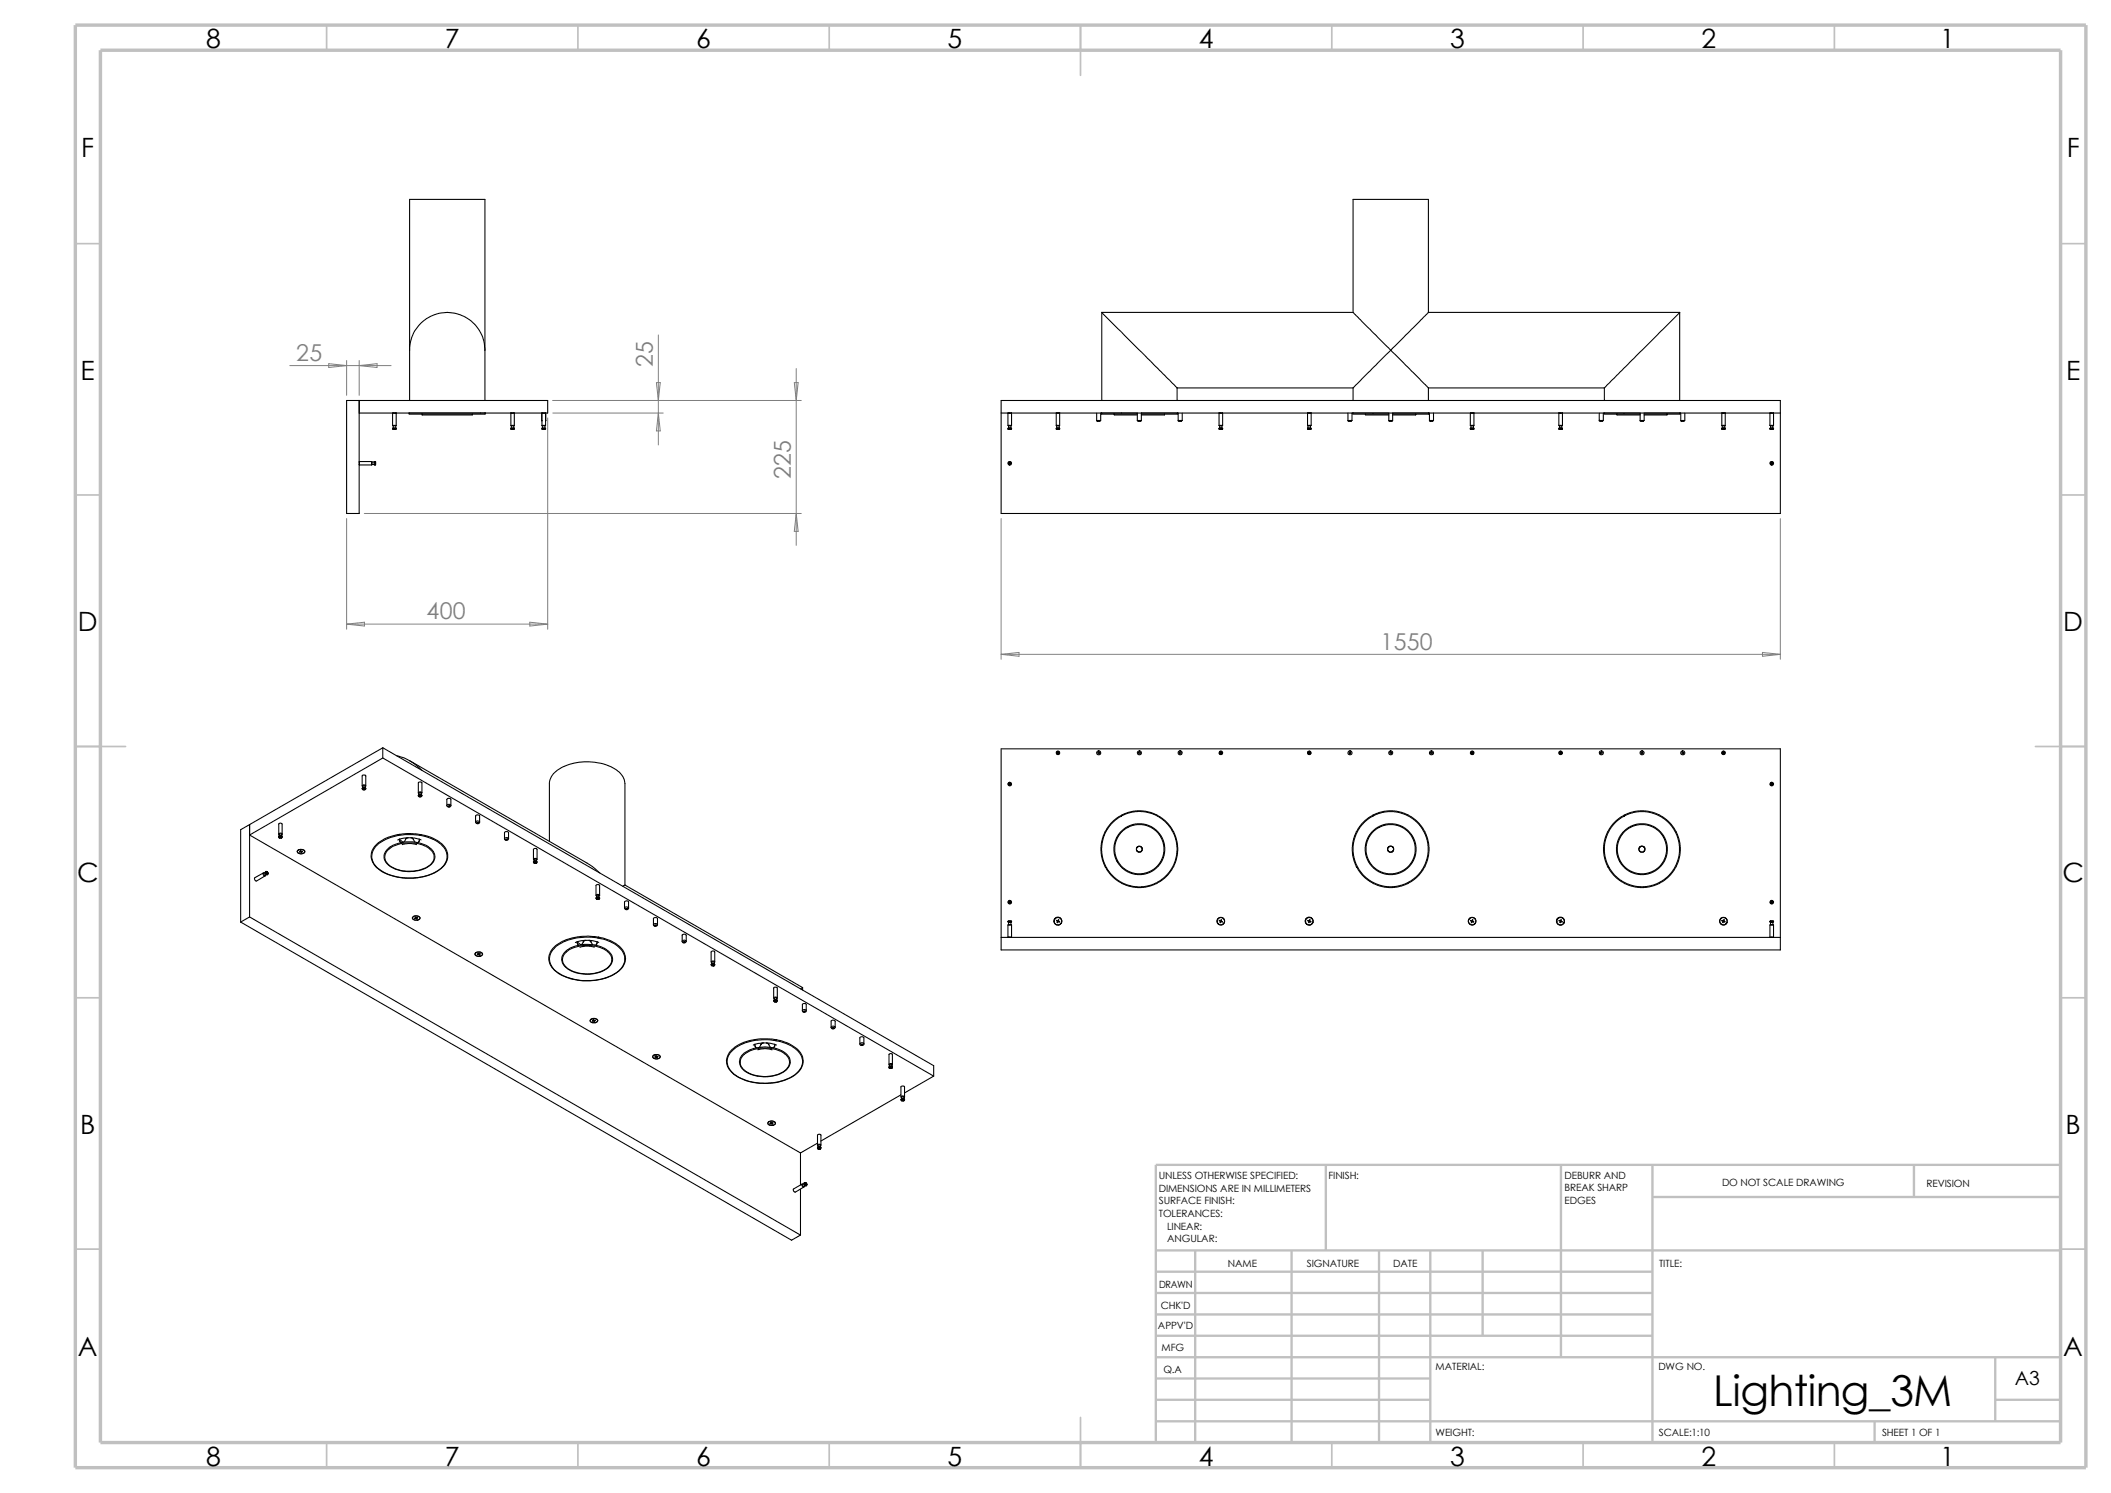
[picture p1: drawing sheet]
<svg xmlns="http://www.w3.org/2000/svg" width="420mm" height="297mm" viewBox="0 0 420 297" stroke-linecap="round" stroke-linejoin="round" font-family="sans-serif">
<g fill="none" stroke="#c0c0c0" stroke-width=".34">
<path d="M65 5v5M115 5v5M165 5v5M215 5v10M265 5v5M315 5v5M365 5v5M15 48.5h5M410 48.5h5M15 98.5h5M410 98.5h5M15 148.5h10"/>
<path d="M405 148.5h10M15 198.5h5M410 198.5h5M15 248.5h5M410 248.5h5M65 287v5M115 287v5M165 287v5M215 282v10M265 287v5M315 287v5M365 287v5"/>
</g>
<g fill="none" stroke="#c0c0c0" stroke-width=".47">
<path d="M263.8 231.7v17.1M310.6 231.7v38.3M328.8 238.1h81.2M328.8 231.7v55.3M380.8 231.7v6.4M410 231.7h-180v55.3M230 248.8h180M230 253h98.8M230 257.2h98.8M237.8 248.8v38.2M257 248.8v38.2M274.4 248.8v38.2"/>
<path d="M284.6 248.8v38.2M295 248.8v16.9M230 274.2h54.6M230 278.5h54.6M230 261.5h98.8M230 265.7h98.8M230 270h180M397 278.5h13M397 270v12.7M230 282.7h180M373 282.7v4.3"/>
</g>
<path d="M15 5h400v287h-400zM20 10h390v277h-390z" fill="none" stroke="#c0c0c0" stroke-width=".68" stroke-linecap="butt"/>
<g fill="none" stroke="#000" stroke-width=".21">
<path d="M71.5 79.7v22.5h-2.5v-22.5h40v2.5h-37.5M81.5 79.7v-40h15v40M81.5 69.7a7.5 7.5 0 0 1 7.5-7.6 7.5 7.5 0 0 1 7.5 7.6M199.2 79.7h155v22.5h-155zM219.2 62.1h50M219.2 62.1v17.6M219.2 62.1l15 15.1M234.2 77.2h35M234.2 77.2v2.5M269.2 62.1v-22.4h15v22.4M269.2 77.2v2.5M269.2 62.1l7.5 7.6"/>
<path d="M276.7 69.7l7.5 7.5M276.7 69.7l-7.5 7.5M284.2 77.2v2.5M284.2 62.1h50M284.2 77.2h35M284.2 62.1l-7.5 7.6M319.2 77.2v2.5M334.2 62.1v17.6M334.2 62.1l-15 15.1M71.5 92.5h.1M71.5 91.9h.1M71.5 91.8v.1"/>
<path d="M71.5 92.5h2.4M71.5 91.8h2.4M71.5 91.9v.6M71.5 91.8v.7M73.9 91.8v.7M73.9 91.8l.1 .1M74 92.4l-.1 .1M74 92.4h.4M74 91.9h.4M74 91.9v.5M74.4 91.9v.5M74.4 92.4l.1 .1"/>
<path d="M74.5 91.8v.7M74.5 92.5h.1M74.5 91.8h.1M74.5 91.8l-.1 .1M74.6 91.8l.1 .1M74.6 91.8v.7M74.7 91.9v.6M74.7 92.5h-.1M78.1 84.6v-2.4h.7v2.4M78.1 84.6l.1 .1M78.1 85.3l.1 .1M78.1 85.2v.1"/>
<path d="M78.1 84.6h.7M78.1 85.2h.7M78.1 85.3h.7M78.2 85.4h.5M78.2 82.2h.6M78.2 85.1l-.1 .1M78.2 84.7v.4M78.2 84.7h.5M78.2 85.1h.5M78.7 85.4h-.5M78.7 85.1l.1 .1M78.7 84.7v.4"/>
<path d="M78.8 84.6l-.1 .1M78.8 85.3l-.1 .1M78.8 85.2v.1M93.9 82.4v.2h-9.9l-.1-.2M96.5 82.1l.1 .2-.1 .1-15.1-.1v-.1h15.1M101.6 82.2h.7v2.4M101.6 85.2h.7M101.6 85.3h.7M101.6 84.6h.7M101.6 82.2v2.4M101.6 85.2v.1M101.6 85.3l.1 .1"/>
<path d="M101.6 84.6l.1 .1M101.7 85.4h.5M101.7 82.2h.6M101.7 85.1l-.1 .1M101.7 84.7v.4M101.7 85.1h.5M101.7 84.7h.5M102.2 85.4h-.5M102.2 85.1l.1 .1M102.2 84.7v.4M102.3 85.2v.1M102.3 85.3l-.1 .1"/>
<path d="M102.3 84.6l-.1 .1M107.8 83.7v.1M107.8 83.7h.1M107.8 82.2v1.5M107.8 84.6h.7M107.8 85.2h.7M107.8 85.3h.7M107.8 84.6v-2.4h.7v2.4M107.8 85.2v.1M107.8 84.6l.1 .1M107.8 85.3l.1 .1M107.9 82.2h.6"/>
<path d="M107.9 85.1l-.1 .1M107.9 84.7v.4M107.9 85.4h.6M107.9 84.7h.5M107.9 85.1h.5M108.4 85.1l.1 .1M108.4 84.7v.4M108.5 85.4h-.6M108.5 83.7h.1M108.5 85.2v.1M108.5 84.6l-.1 .1M108.5 85.3v.1"/>
<path d="M108.6 83.7l-.1 .1M108.6 82.2v1.5M199.2 82.2h155M200.5 84.6h.8M200.5 85.3h.8M200.5 85.2h.8M200.5 85.2v.1M200.5 85.3l.1 .1M200.5 84.6l.2 .1M200.6 82.2h.3M200.6 85.4h.6M200.6 85.4h.1"/>
<path d="M200.7 92.2a.22 .22 0 0 0 .2 .2 .22 .22 0 0 0 .2-.2M200.7 84.7h.4M200.7 85.1h.4M200.7 84.7v.4M200.7 85.1l-.2 .1M200.7 85.4h.4M200.7 92.1l.1-.2 .2 .2M200.7 92.1v.1M200.7 85.4h.1M200.7 92.2h.4M200.7 92.1h.4M200.9 82.2h.4v2.4"/>
<path d="M200.9 82.2h-.4v2.4M200.9 82.2h.3M200.9 91.9v.2M200.9 92.2v.2M200.9 92.4h.1M200.9 91.9h.1M201.1 85.4h.1M201.1 92.1v.1M201.1 84.7v.4M201.1 85.1l.2 .1M201.2 85.4h-.1M201.3 85.2v.1"/>
<path d="M201.3 85.3l-.1 .1M201.3 84.6l-.2 .1M210.1 84.6h.7M210.1 85.3h.7M210.1 85.2h.7M210.1 85.2v.1M210.1 85.3l.1 .1M210.1 84.6l.1 .1M210.2 82.2h.3M210.2 85.4h.1M210.2 85.4h.6M210.2 84.7h.5"/>
<path d="M210.2 85.1h.5M210.2 85.1l-.1 .1M210.2 84.7v.4M210.3 85.4h.1M210.3 85.4h.4M210.5 82.2h.3M210.5 82.2h.3v2.4M210.5 82.2h-.4v2.4M210.7 85.4h.1M210.7 85.1l.1 .1M210.7 84.7v.4M210.8 85.4h-.1"/>
<path d="M210.8 85.2v.1M210.8 85.3v.1M210.8 84.6l-.1 .1M218.2 83.7l.2 .2M218.2 82.2v1.5M218.9 83.7l-.1 .1h-.4M219 82.2v1.5h-.8M221.7 82.4v.1l4.6 .1M226.3 82.4h-7.2v-.2h7.2v1.5M226.3 83.7h.8M227.1 83.7l-.2 .1h-.5l-.1-.1M231.6 82.4v.2h-4.5"/>
<path d="M234.2 82.1l.2 .2-.2 .1h-7.1M234.2 82.2h-7.1v1.5M234.4 82.2v1.5M234.4 83.7l.2 .2M235.2 83.7l-.2 .1h-.4M235.2 82.2v1.5h-.8M242.5 84.6h.7M242.5 85.2h.7M242.5 85.3h.7M242.5 85.2v.1M242.5 85.3l.1 .1M242.5 84.6l.2 .1"/>
<path d="M242.6 82.2h.3M242.6 85.4h.6M242.6 85.4h.1M242.7 85.1h.4M242.7 84.7h.4M242.7 84.7v.4M242.7 85.1l-.2 .1M242.7 85.4h.4M242.7 85.4h.1M242.9 82.2h.3v2.4M242.9 82.2h-.4v2.4M242.9 82.2h.3"/>
<path d="M243.1 85.4h.1M243.1 85.1l.1 .1M243.1 84.7v.4M243.2 85.4h-.1M243.2 85.2v.1M243.2 85.3v.1M243.2 84.6l-.1 .1M260.1 84.6h.8M260.1 85.2h.8M260.1 85.3h.8M260.1 85.2v.1M260.1 85.3l.1 .1"/>
<path d="M260.1 84.6l.1 .1M260.2 82.2h.3M260.2 85.4h.1M260.2 85.4h.6M260.2 85.1h.5M260.2 84.7h.5M260.2 85.1l-.1 .1M260.2 84.7v.4M260.3 85.4h.1M260.3 85.4h.4M260.5 82.2h.3M260.5 82.2h.4v2.4"/>
<path d="M260.5 82.2h-.4v2.4M260.7 85.4h.1M260.7 85.1l.2 .1M260.7 84.7v.4M260.8 85.4h-.1M260.9 85.2v.1M260.9 85.3l-.1 .1M260.9 84.6l-.2 .1M268.2 83.7l.2 .2M268.2 82.2v1.5M268.9 83.7l-.1 .1h-.4M269 82.2v1.5h-.8"/>
<path d="M269.2 82.3l-.1-.1h7.2v1.5M269.2 82.4h7.1M271.7 82.4v.1l4.6 .1M276.3 83.7h.8M277.1 83.7l-.2 .1h-.4l-.2-.1M281.6 82.4v.2h-4.5M284.2 82.1l.2 .2-.2 .1h-7.1M284.2 82.2h-7.1v1.5M284.4 82.2v1.5M284.4 83.7l.2 .2M285.2 83.7l-.2 .1h-.4M285.2 82.2v1.5h-.8"/>
<path d="M292.5 84.6h.7M292.5 85.2h.7M292.5 85.3h.7M292.5 85.2v.1M292.5 84.6l.2 .1M292.5 85.3l.1 .1M292.6 85.4h.6M292.6 82.2h.3M292.6 85.4h.1M292.7 84.7h.5M292.7 85.1h.5M292.7 85.1l-.2 .1"/>
<path d="M292.7 84.7v.4M292.7 85.4h.4M292.7 85.4h.1M292.9 82.2h.3M292.9 82.2h.3v2.4M292.9 82.2h-.4v2.4M293.1 85.4h.1M293.2 85.1v.1M293.2 84.7v.4M293.2 85.4h-.1M293.2 85.2v.1M293.2 84.6v.1"/>
<path d="M293.2 85.3v.1M310.1 84.6h.8M310.1 85.2h.8M310.1 85.3h.8M310.1 85.2v.1M310.1 84.6l.2 .1M310.1 85.3l.1 .1M310.2 82.2h.3M310.2 85.4h.6M310.2 85.4h.5M310.3 84.7h.4M310.3 85.1h.4"/>
<path d="M310.3 85.1l-.2 .1M310.3 84.7v.4M310.5 82.2h.4v2.4M310.5 82.2h-.4v2.4M310.5 82.2h.3M310.7 85.4h.1M310.7 85.1l.2 .1M310.7 84.7v.4M310.8 85.4h-.1M310.9 85.2v.1M310.9 84.6l-.2 .1M310.9 85.3l-.1 .1"/>
<path d="M318.2 83.7l.2 .2M318.2 82.2v1.5M318.9 83.7l-.1 .1h-.4M319 82.2v1.5h-.8M319.2 82.3l-.1-.1h7.2v1.5M319.2 82.4h7.1M321.7 82.4v.1l4.6 .1M327.1 83.7l-.2 .1h-.4l-.2-.1M331.6 82.4v.2h-4.5M334.2 82.1l.1 .2-.1 .1h-7.1M334.2 82.2h-7.1v1.5h-.8M334.4 82.2v1.5"/>
<path d="M334.4 83.7l.2 .2M335.2 83.7l-.2 .1h-.4M335.2 82.2v1.5h-.8M342.6 84.6h.6M342.6 85.3h.6M342.6 85.2h.6M342.6 85.2v.1M342.6 85.3v.1M342.6 84.6v.1M342.6 85.4h.6M342.6 82.2h.3M342.6 85.4h.1"/>
<path d="M342.6 85.1h.6M342.6 84.7h.6M342.6 85.1v.1M342.6 84.7v.4M342.7 85.4h.1M342.7 85.4h.4M342.9 82.2h.3v2.4M342.9 82.2h-.3v2.4M342.9 82.2h.3M343.1 85.4h.1M343.2 85.1v.1M343.2 84.7v.4"/>
<path d="M343.2 85.4h-.1M343.2 85.2v.1M343.2 85.3v.1M343.2 84.6v.1M352.1 82.2h.4M352.1 84.6h.7M352.1 85.3h.7M352.1 85.2h.7M352.1 82.2v2.4M352.1 85.2v.1M352.1 84.6l.2 .1M352.1 85.3l.1 .1"/>
<path d="M352.2 82.2h.3M352.2 85.4h.6M352.2 85.4h.1M352.3 84.7h.4M352.3 85.1h.4M352.3 84.7v.4M352.3 85.1l-.2 .1M352.3 92.2l.2 .1 .2-.1M352.3 85.4h.1M352.3 92.1v.1M352.3 92.2h.4M352.3 92.1h.4"/>
<path d="M352.3 85.4h.4M352.5 92.1v-.2v.2M352.5 92.2v.2v-.2M352.5 82.2h.3v2.4M352.5 82.2h.3M352.7 85.4h.1M352.7 92.1v.1M352.7 92.1a.19 .19 0 0 0-.2-.2 .19 .19 0 0 0-.2 .2M352.7 84.7v.4M352.7 85.1l.1 .1M352.8 85.4h-.1M352.8 85.2v.1"/>
<path d="M352.8 84.6l-.1 .1M352.8 85.3v.1M72.1 156.3v-2l.1-.1h.4l.2 .1v2M72.1 156.8a.28 .28 0 0 1 .4-.1 .28 .28 0 0 1 .1 .4 .24 .24 0 0 0-.2-.3 .24 .24 0 0 0-.2 .3zM72.2 156.4l.4-.1v.4h-.4zM72.2 156.9l.1 .2M72.2 156.9l.1 .2h.2M72.3 156.9h.2l.1 .2M72.3 156.9h.3l-.1 .1M72.3 156.9h-.1M72.3 157.1h.1M72.3 156.9l.1 .2"/>
<path d="M72.4 157.1h-.1M72.4 157.1h.1M72.5 157l.1 .1M72.5 156.9v.1M72.5 157.1h.1M72.6 157.1h-.1M72.6 156.7l.2 .2M72.6 156.5h.1a.3 .3 0 0 0-.3-.4 .3 .3 0 0 0-.3 .4h.1M72.6 156.7a.36 .36 0 0 0-.5 .2M76.2 150.8l109.6 63.3M76.2 150.8l-26.5 15.3 109.6 63.3M76.2 148.8l-26.5 15.2"/>
<path d="M76.2 148.8v2M76.2 148.8l109.6 63.2v2.1M79 150.4a9.7 9.7 0 0 1 4.9 2.8M81.4 151.3l35.4 20.4 2.5 2M83.2 157.7l.1-2a.43 .43 0 0 1 .6 0v2M83.3 158.2a.3 .3 0 0 1 .4-.1 .3 .3 0 0 1 .2 .3l-.1 .1 .1-.1a.24 .24 0 0 0-.3-.2 .24 .24 0 0 0-.2 .3zM83.3 158.1v-.3a.28 .28 0 0 1 .3-.2 .28 .28 0 0 1 .2 .2v.3M83.4 158.1h.4M83.4 158.3v.2h.3M83.4 158.3l.1 .1M83.5 158.3h.3l-.1 .2M83.5 158.3l.1 .1"/>
<path d="M83.5 158.3h-.1M83.5 158.4v.1M83.5 158.3v.1M83.6 158.4l.1-.1v.1M83.6 158.4l-.1 .1M83.6 158.4l.1 .1M83.6 158.4h.1M83.7 158.4v.1M83.7 158.3v.1M83.7 158.5h.1M83.8 158.1l.1 .2M83.8 157.9l.1-.1a.3 .3 0 0 0-.2-.3 .3 .3 0 0 0-.4 .1l-.1 .2 .2 .1"/>
<path d="M83.8 158.1a.39 .39 0 0 0-.6 .2M199.2 149h155v40h-155zM200.7 156a.22 .22 0 0 0 .2 .2 .22 .22 0 0 0 .2-.2M200.7 155.9l.1-.2 .2 .2M200.7 155.9v.1M200.7 156h.4M200.7 155.9h.4M200.9 156.2h.1M200.9 155.8h.1M200.9 155.8v.1M200.9 156v.2M201.1 155.9v.1"/>
<path d="M210.3 149.7v.1M210.3 149.8h.1v.2l.3-.2M210.3 149.7h.1v-.1l.3 .1M210.3 149.7a.21 .21 0 0 1 .2-.2 .21 .21 0 0 1 .2 .2M210.3 149.8a.22 .22 0 0 0 .2 .2 .22 .22 0 0 0 .2-.2M210.7 149.7v.1M242.7 149.8l.2 .1 .2-.1M242.7 149.7v.1M242.7 149.8h.4M242.7 149.7h.4M242.9 149.8v.2v-.2M242.9 149.7v-.1v.1"/>
<path d="M243.1 149.7v.1M243.1 149.7a.19 .19 0 0 0-.2-.2 .19 .19 0 0 0-.2 .2M260.3 149.8h.1v.2l.3-.2M260.3 149.7h.1v-.1l.3 .1M260.3 149.7v.1M260.3 149.7a.21 .21 0 0 1 .2-.2 .21 .21 0 0 1 .2 .2M260.3 149.8a.22 .22 0 0 0 .2 .2 .22 .22 0 0 0 .2-.2M260.7 149.7v.1M292.7 149.7a.21 .21 0 0 1 .2-.2 .21 .21 0 0 1 .2 .2M292.7 149.7v.1M292.7 149.8h.2v.2l.2-.2M292.7 149.7h.2v-.1l.2 .1"/>
<path d="M292.7 149.8a.22 .22 0 0 0 .2 .2 .22 .22 0 0 0 .2-.2M293.1 149.7v.1M310.3 149.8a.22 .22 0 0 0 .2 .2 .22 .22 0 0 0 .2-.2M310.3 149.7l.1-.1 .2 .1M310.3 149.7v.1M310.3 149.8h.4M310.3 149.7h.4M310.5 149.8v.2v-.2M310.5 149.7v-.1v.1M310.7 149.7v.1M342.7 149.8h.2v.2l.2-.2M342.7 149.7h.2v-.1l.2 .1"/>
<path d="M342.7 149.7v.1M342.7 149.7a.21 .21 0 0 1 .2-.2 .21 .21 0 0 1 .2 .2M342.7 149.8a.22 .22 0 0 0 .2 .2 .22 .22 0 0 0 .2-.2M343.1 149.7v.1M352.3 156l.2 .1 .2-.1M352.3 155.9v.1M352.3 156h.4M352.3 155.9h.4M352.5 155.9v-.1v.1M352.5 156v.2v-.2M352.7 155.9v.1M352.7 155.9a.19 .19 0 0 0-.2-.2 .19 .19 0 0 0-.2 .2"/>
<path d="M49.7 164l-1.8 1.1v18.3M49.7 164v18.4M52.4 173.7l-1.7 .9v.5l.4 .2 1.6-1.1M52.5 173.7l.2-.1 .3 .4-.2 .1a.28 .28 0 0 1-.3-.1 .28 .28 0 0 1 0-.3zM52.6 173.7h-.1a.3 .3 0 0 0-.1 .4 .3 .3 0 0 0 .4 .1v-.1M52.9 173.4a.35 .35 0 0 0-.1 .3 .35 .35 0 0 0 .2 .3M53 173.6l.1 .2 .2-.1M53 174h.3M53 173.5h.2l.1 .2M53 173.5v.1M53 173.6l.1 .1M53.1 173.4h-.1a.29 .29 0 0 0-.1 .4 .29 .29 0 0 0 .4 0v-.1"/>
<path d="M53.1 173.4l.2 .3M53.1 173.7l.1 .1v-.1M53.1 173.7h.1M53.1 173.4a.23 .23 0 0 0-.2 .2 .23 .23 0 0 0 .2 .3l.2-.2M53.2 173.5v.1M53.2 173.7h.1M53.2 173.5h-.2M53.2 173.6l.1 .1M53.2 173.5l-.1 .1M53.2 173.6l-.1 .1M53.3 173.7h.1M55.5 166.5a.31 .31 0 0 1 .4-.2 .31 .31 0 0 1 .1 .4v-.1a.24 .24 0 0 0-.2-.2 .24 .24 0 0 0-.2 .3z"/>
<path d="M55.5 165.9v-1.9a.37 .37 0 0 1 .3-.3 .37 .37 0 0 1 .3 .3v1.9M55.5 165.9h.5v.4h-.5zM55.6 166.5h.2M55.6 166.5v.2h.3M55.7 166.5h.2l.1 .2M55.7 166.5l.3 .2M55.7 166.5h-.1M55.7 166.6v.1M55.8 166.6l-.1 .1M55.8 166.6l.1 .1M55.8 166.6h.1M55.8 166.5h.2l-.3 .2"/>
<path d="M55.9 166.6v.1M56 166.7h-.1M56 166.3l.1 .2M56 166.1l.1-.1a.28 .28 0 0 0-.3-.3 .28 .28 0 0 0-.3 .4M56 166.3a.35 .35 0 0 0-.3-.1 .35 .35 0 0 0-.2 .3M59.1 169.3a.91 .91 0 0 1 1.5 0 .79 .79 0 0 1-.7 .5 .79 .79 0 0 1-.8-.5zM59.2 169.2a.84 .84 0 0 1 1.4 .3 .85 .85 0 0 1-1.5-.2zM59.6 169.4v.1M59.8 169.2l.1 .3M59.9 169.5h-.3M59.9 169.5l.1 .1M59.9 169.4h.3h-.3l-.1-.2-.2 .3"/>
<path d="M59.9 169.4l.1 .2M59.9 169.4h.1M60 169.4v.2M74.8 168.3a10.9 10.9 0 0 1 11.1-1.4 4.5 4.5 0 0 1 3 3.3 4 4 0 0 1-3 3.6 11.4 11.4 0 0 1-10.8-1.2 2.87 2.87 0 0 1-.3-4.3zM77 169.3a6.8 6.8 0 0 1 7.4-1.1 2.44 2.44 0 0 1 1.8 3 4.8 4.8 0 0 1-4.1 2.1 5.6 5.6 0 0 1-5.4-2.1 1.94 1.94 0 0 1 .3-1.9zM77.6 168.5a7.5 7.5 0 0 1 8.1 .3 2.1 2.1 0 0 1-.6 3.7 7.3 7.3 0 0 1-8.1-.7 2.06 2.06 0 0 1 .6-3.3M79.1 167.1a6.6 6.6 0 0 1 4.7 0M79.5 166.9v.4l.3 .3M79.5 165.9a7.2 7.2 0 0 0-5.5 3.4 3.4 3.4 0 0 0 1.9 4 11.4 11.4 0 0 0 11.9-.5 3.2 3.2 0 0 0-.5-5.4 11.6 11.6 0 0 0-7.7-1.4M80 168l1.1-.2 1.8 .2M80.2 167.6l-.7-.6v.3l.2 .3M80.7 167l-.4 .6"/>
<path d="M81.1 166.7l-.4 .3M81.2 166.7l-.5 .3M81.7 166.7l.4 .1 .2 .2M81.9 166.7l.4 .3M82.3 167l.3 .6M83.4 167v.3l-.2 .3M83.4 166.9v.3l-.3 .4M88.9 160.2v-1.2a.49 .49 0 0 1 .8 0v1.2M88.9 160.2a.41 .41 0 0 0 .4 .4 .41 .41 0 0 0 .4-.4M89.2 160.3h.3v.1l-.3 .1zM89.7 160.2a.48 .48 0 0 0-.8 0M94.7 163.5a.38 .38 0 0 0 .3 .4 .38 .38 0 0 0 .4-.4"/>
<path d="M94.7 162.3a.49 .49 0 0 1 .7 0v1.2a.52 .52 0 0 0-.8 0zM100.4 166.9v-1.3l.1-.1a.42 .42 0 0 1 .7 .2v1.2M100.4 166.8a.36 .36 0 0 1 .5-.2 .36 .36 0 0 1 .1 .5 .37 .37 0 0 1-.4 .1 .37 .37 0 0 1-.2-.4zM100.6 166.9h.3l.1 .1a.2 .2 0 0 1-.3 .2 .2 .2 0 0 1-.1-.2zM106.1 170.9v-1.9a.43 .43 0 0 1 .7 0v1.9M106.2 171.4a.35 .35 0 0 1 .4-.1 .35 .35 0 0 1 .2 .4 .24 .24 0 0 0-.3-.3 .24 .24 0 0 0-.2 .3zM106.3 171l.4-.1v.4h-.4zM106.3 171.5l.1 .2h.2M106.3 171.5h.1M106.3 171.5l.1 .1M106.4 171.5l.1 .1M106.4 171.7h.1"/>
<path d="M106.4 171.5h.2l.1 .2M106.4 171.6v.1M106.4 171.6h.1M106.5 171.6l.1-.1v.1M106.5 171.7h-.1M106.5 171.7h.1M106.5 171.6v.1M106.6 171.6l.1 .1M106.6 171.6h.1M106.6 171.7h.1M106.7 171.3l.1 .2M106.7 171.1a.23 .23 0 0 0 .1-.3 .23 .23 0 0 0-.4 0l-.3 .1 .2 .2"/>
<path d="M106.7 171.3a.36 .36 0 0 0-.6 .2M109.3 167.4v-11.5a4.1 4.1 0 0 1 3.1-3.5 11.2 11.2 0 0 1 10.8 1.2 3.4 3.4 0 0 1 1.1 2.3v20.2M118.6 178.1v-2a.46 .46 0 0 1 .7 0v2M118.6 178.6a.36 .36 0 0 1 .4-.1 .36 .36 0 0 1 .3 .3l-.2 .1 .1-.1a.24 .24 0 0 0-.3-.2 .24 .24 0 0 0-.2 .3zM118.7 178.1h.4l.1 .4h-.5zM118.7 178.7l.2 .1M118.7 178.7l.1 .2h.2M118.8 178.7h-.1M118.8 178.7l.2 .1M118.8 178.9h.1M118.8 178.7h.2l.1 .2M118.9 178.8l-.1 .1"/>
<path d="M118.9 178.7v.1M119 178.8l-.2 .1M119 178.8v.1M119 178.8h.1M119 178.7v.2M119 178.7l.1 .2M119 178.7v.1M119.1 178.9h-.1M119.2 178.5a.36 .36 0 0 0-.6 .2M119.2 178.5l.1 .2M119.2 178.3l.1-.1a.3 .3 0 0 0-.4-.3 .3 .3 0 0 0-.2 .4M124.3 176.1l-.4 .2"/>
<path d="M124.3 176.1l35.4 20.4M200.7 179.5a.22 .22 0 0 0 .2 .2 .22 .22 0 0 0 .2-.2M200.7 179.5h.1M200.7 179.5v-.2h.3v.2M200.7 179.5h.4M200.9 179.7h.1M200.9 179.3h.1M200.9 179.3v.4M201.1 179.5h.1M273.1 162.3l1.1-.5 1.5-.3h1.6l1.4 .2 1.8 .8 1.1 .8 .9 1 .8 1.2 .7 1.7 .1 1.1v1.3l-.2 1.3-.8 1.9-.8 1.1-1 .9-1.2 .8-1.7 .6-1.1 .2h-1.3l-1.3-.3-1.9-.8-1.1-.8-.9-.9-.8-1.2-.6-1.8-.2-1.1v-1.2l.3-1.4 .8-1.8 .8-1.1 .9-.9 1.2-.8M352.3 179.5l.2 .1 .2-.1M352.3 179.5h.1"/>
<path d="M352.3 179.5h.4M352.3 179.5l.1-.3h.2l.1 .3M352.5 179.3v.4zM352.7 179.5h.1M47.9 183.4l109.6 63.3 1.8-1M49.7 182.4l-1.8 1M49.7 182.4l109.6 63.3M82.1 182.5l.1-.1a.8 .8 0 0 1 1.3 .4 .8 .8 0 0 1-.8 .3 .8 .8 0 0 1-.6-.6zM82.1 182.5a.9 .9 0 0 1 1.5 .2 .92 .92 0 0 1-1.6-.1zM82.5 182.7h.1M82.7 182.5v.1M82.7 182.5l.4 .1h-.2v.2"/>
<path d="M82.7 182.6l-.2 .1M82.8 182.7h-.3M82.8 182.7l.1 .1M82.8 182.5v.2M82.9 182.6v.2M94.6 189.7a.9 .9 0 0 1 1.4 .2 .84 .84 0 0 1-1.5-.2zM94.6 189.6l.2-.2a.76 .76 0 0 1 1.2 .5 .86 .86 0 0 1-1.5-.2zM95 189.9h.1M95.2 189.7v.1M95.2 189.8l-.2 .1M95.2 189.7l.1 .1M95.2 189.9h-.2"/>
<path d="M95.2 189.9l.1 .1M95.2 189.7v.2M95.3 189.8v.2M95.3 189.8h.2zM95.3 189.8h.1M95.3 189.9v.1M110.4 188.5a11 11 0 0 1 10.5-1.4 4.7 4.7 0 0 1 3.4 3.5 4 4 0 0 1-3 3.6 10.9 10.9 0 0 1-11.1-1.4 2.86 2.86 0 0 1 .2-4.3zM112.5 189.5a7.1 7.1 0 0 1 8.6 0 2.02 2.02 0 0 1-.7 3.4 7.2 7.2 0 0 1-7.9-.6 1.81 1.81 0 0 1 0-2.8zM114.5 187.5a6.6 6.6 0 0 1 4.6 0M114.9 187.3v.5l.2 .2M114.9 186.4a7.1 7.1 0 0 0-5.4 3 3.2 3.2 0 0 0 1.4 4.1 11.4 11.4 0 0 0 12.2-.3 3.2 3.2 0 0 0-.5-5.4 11.6 11.6 0 0 0-7.7-1.4M115.4 188.4l1.1-.2 1.7 .2"/>
<path d="M115.6 188l-.7-.6 .2 .6M116 187.4l-.3 .6M116.4 187.1l-.4 .3M116.5 187.1l-.5 .3M117.1 187.1l.5 .3M117.2 187.1l.4 .3M117.6 187.4l.4 .6M118.8 187.4v.2l-.2 .4M118.8 187.3v.3l-.3 .4M120.2 188.6a7.6 7.6 0 0 0-7.2 .3M120.2 188.6a2.33 2.33 0 0 1 1.5 3.1 5.6 5.6 0 0 1-5.2 2.1 5.2 5.2 0 0 1-4.6-2.2 2.12 2.12 0 0 1 1-2.7M124.2 180.6l.1-1.2a.49 .49 0 0 1 .8 .1v1.1"/>
<path d="M124.2 180.6a.41 .41 0 0 0 .5 .4 .41 .41 0 0 0 .4-.4M124.5 180.7l.3 .1a.17 .17 0 0 1-.2 .1 .17 .17 0 0 1-.1-.2zM125.1 180.6a.52 .52 0 0 0-.9 0M130 182.7l.1-.1a.45 .45 0 0 1 .7 .2v1.1a.43 .43 0 0 0-.4-.2 .43 .43 0 0 0-.4 .3zM130.8 183.9a.41 .41 0 0 1-.4 .4 .41 .41 0 0 1-.4-.3M135.7 187.3v-1.2a.49 .49 0 0 1 .8 0v1.2M135.7 187.3a.42 .42 0 0 0 .4 .3 .42 .42 0 0 0 .4-.3M135.9 187.4h.4v.1h-.2zM136.5 187.3a.44 .44 0 0 0-.4-.3 .44 .44 0 0 0-.4 .3M141.5 191.3v-1.9a.41 .41 0 0 1 .7 0v1.9M141.6 191.4l.4-.1 .1 .4h-.5zM141.6 191.5l-.1-.1a.3 .3 0 0 1 .4-.2 .3 .3 0 0 1 .2 .3"/>
<path d="M141.6 192.1a.23 .23 0 0 1 .2-.2 .23 .23 0 0 1 .3 .2h-.1M141.7 192v.1l.2 .1M141.7 192v.1M141.7 192.1l-.2-.1a.3 .3 0 0 1 .4-.3 .3 .3 0 0 1 .2 .4h-.1M141.7 191.9l.2 .1M141.7 191.9v.1M141.7 191.9h.3v.2M141.8 192l-.1 .1M141.9 192h.1h-.1M141.9 192.1h-.2M141.9 192.1v.1M141.9 192v.1"/>
<path d="M141.9 192l.1 .1M141.9 192h.1M142 192.1l-.1 .1M142.1 191.7a.38 .38 0 0 0-.6 .2M142.1 191.7l.1 .2M153.9 198.5l.1-2a.46 .46 0 0 1 .6 .1v1.9M154 199.1a.36 .36 0 0 1 .3-.2 .36 .36 0 0 1 .3 .3l-.1 .1a.22 .22 0 0 0-.2-.2 .22 .22 0 0 0-.2 .2zM154.1 198.6l.4-.1 .1 .4h-.5zM154.1 198.7l-.1-.1a.3 .3 0 0 1 .3-.3 .3 .3 0 0 1 .3 .4M154.1 199.1h.1M154.1 199.1l.1 .1M154.1 199.1a.15 .15 0 0 0 .1 .2 .15 .15 0 0 0 .2 0"/>
<path d="M154.2 199.1h.2l.1 .2M154.2 199.1l.1 .1M154.2 199.3h.1M154.2 199.2v.1M154.2 199.1v.1M154.3 199.2l.2-.1-.2 .1M154.3 199.3h-.1M154.3 199.3h.1M154.3 199.2v.1M154.3 199.2l.2 .1M154.3 199.1v.1M154.4 199.3h.1"/>
<path d="M154.5 199.3h-.1M154.6 198.9v.2M154.6 198.9a.38 .38 0 0 0-.7 .2M159.7 196.5v.5M159.7 196.5l-.4 .2M199.2 186.5h155M200.5 183.4h.8M200.5 186.4h.8M200.5 184h.8M200.5 183.3h.8M200.5 183.4l.2 .1M200.5 183.3v.1"/>
<path d="M200.5 184v2.4M200.6 183.2h.1M200.6 183.2h.6M200.6 183.2l-.1 .1M200.7 183.5h.4M200.7 183.9h.4M200.7 183.9l-.2 .1M200.7 183.5v.4M200.7 183.2h.1M200.7 183.2h.4M201.1 183.2h.1M201.1 183.9l.2 .1"/>
<path d="M201.1 183.5v.4M201.2 183.2l.1 .1M201.3 183.4l-.2 .1M201.3 183.3v.1M201.3 184v2.4M210.2 183.1l.3 .1 .2-.2-.1 .3 .2 .1-.3-.1-.1 .3-.1-.1 .1-.2zM242.6 183.1l.3 .1 .1-.2v.3l.2 .1-.3-.1-.2 .2 .1-.2zM260.2 183.1l.3 .1 .1-.2v.3l.2 .1-.3-.1-.2 .2 .1-.2zM292.6 183.1l.3 .1 .1-.2-.1 .3 .3 .1-.3-.1-.2 .2 .1-.2zM310.2 183.1l.3 .1 .1-.2v.3l.2 .1-.3-.1-.2 .2 .1-.2zM342.6 183.1l.3 .1v-.2h.2l-.2 .3 .3 .1-.3-.1-.2 .2 .1-.2zM352.1 184h.7"/>
<path d="M352.1 183.3h.7M352.1 183.4h.7M352.1 186.4h.7M352.1 183.4l.2 .1M352.1 183.3v.1M352.1 184v2.4M352.2 183.2h.6M352.2 183.2l-.1 .1M352.2 183.2h.1M352.3 183.9h.4M352.3 183.5h.4M352.3 183.9l-.2 .1"/>
<path d="M352.3 183.5v.4M352.3 183.2h.4M352.3 183.2h.1M352.7 183.2h.1M352.7 183.9l.1 .1M352.7 183.5v.4M352.8 183.2v.1M352.8 183.4l-.1 .1M352.8 183.3v.1M352.8 184v2.4M117.5 202.9a.9 .9 0 0 1 1.4 .2 .92 .92 0 0 1-1.5-.1zM117.5 202.8a.87 .87 0 0 1 1.4 .3 .86 .86 0 0 1-1.5-.1z"/>
<path d="M118.1 202.9l.1 .2M118.2 203.1h-.3l.2-.1-.1-.1 .4 .1-.2 .1v.1M118.2 203.1v.1M118.2 203v.2M129.9 210.1a.98 .98 0 0 1 1.5 .1 .84 .84 0 0 1-1.5 0zM129.9 210.1a.79 .79 0 0 1 .8-.3 .79 .79 0 0 1 .6 .6 .83 .83 0 0 1-1.4-.3zM130.3 210.3h.1M130.6 210.3h-.3M130.6 210.3l.1 .1M130.6 210.1v.2M130.6 210.2l-.2-.1 .2 .1-.3 .1M130.6 210.2h.3h-.2v.2"/>
<path d="M130.7 210.2v.2M145.3 209.4a8.9 8.9 0 0 1 7-2.6 8.7 8.7 0 0 1 6.8 2.7 2.94 2.94 0 0 1-1 4.3 11.2 11.2 0 0 1-12.1-.1 2.96 2.96 0 0 1-.7-4.3zM145.6 208.8a11.1 11.1 0 0 1 8.9-2 7 7 0 0 1 5.1 3.2 3.4 3.4 0 0 1-2 4.2 11.7 11.7 0 0 1-11.6-.5 3.1 3.1 0 0 1-.4-4.9zM148.1 209.7a7.2 7.2 0 0 1 8.4 .2 2.03 2.03 0 0 1-.8 3.4 7.4 7.4 0 0 1-7.8-.6 1.95 1.95 0 0 1 .2-3zM149.9 207.9a6.5 6.5 0 0 1 4.6 0M150.2 207.7l.1 .5 .2 .2M150.2 207.8l.2 .6M150.7 208.8l1.2-.2 1.7 .2M151.4 207.8l-.4 .6M151.8 207.5l-.4 .3M151.9 207.5l-.5 .3M152.5 207.5l.5 .3"/>
<path d="M152.6 207.5l.4 .3M153 207.8l.3 .6M154.1 207.7v.5l-.3 .2M154.1 207.8l.1 .2-.3 .4M155.5 209a7.6 7.6 0 0 0-7.2 .3M155.6 209a2.21 2.21 0 0 1 1.1 3.5 6.3 6.3 0 0 1-5.7 1.6 4.4 4.4 0 0 1-3.8-2.4 2.09 2.09 0 0 1 1.1-2.4M159.6 201.1a.39 .39 0 0 0 .4 .3 .39 .39 0 0 0 .4-.3M159.6 201.1v-1.3l.2-.1a.39 .39 0 0 1 .6 .2v1.2M160.4 201.1v-.1a.43 .43 0 0 0-.4-.2 .43 .43 0 0 0-.4 .3M165.4 204.4v-1.2a.49 .49 0 0 1 .8 0v1.2M165.4 204.4a.42 .42 0 0 0 .4 .3 .42 .42 0 0 0 .4-.3M165.6 204.5h.3v.1h-.2z"/>
<path d="M166.2 204.4a.44 .44 0 0 0-.4-.3 .44 .44 0 0 0-.4 .3M171.1 207.7a.42 .42 0 0 0 .4 .3 .42 .42 0 0 0 .4-.3M171.1 207.7l.1-.1a.44 .44 0 0 1 .7 .1M171.1 207.7v-1.2a.49 .49 0 0 1 .8 0v1.2M171.3 207.8l.2-.1 .2 .2h-.4zM176.9 212.3a.31 .31 0 0 1 .4-.2 .31 .31 0 0 1 .2 .4 .23 .23 0 0 0-.3-.3 .23 .23 0 0 0-.2 .3zM176.9 211.8v-2a.37 .37 0 0 1 .3-.2 .37 .37 0 0 1 .3 .2v2M177 211.8h.4l.1 .3h-.5zM177 212.4v.1l.3 .1M177 212.4h.2M177 212.5l.1 .1M177.1 212.3l-.1 .1"/>
<path d="M177.1 212.3l.3 .2M177.1 212.5v.1M177.1 212.3h.2l.1 .2M177.2 212.4h.1M177.2 212.4l-.2 .1M177.2 212.5l-.1 .1M177.2 212.5l.1 .1M177.2 212.4h.2l-.2 .1M177.3 212.5v.1M177.4 212.5l-.1 .1M177.5 212.1v.2M177.5 211.9a.28 .28 0 0 0-.3-.3 .28 .28 0 0 0-.2 .3"/>
<path d="M177.5 212.1a.36 .36 0 0 0-.6 .2M179.2 218.2l.1-2a.42 .42 0 0 1 .7 0v2M179.2 217.8l-15.9 9.2M179.3 218.7a.32 .32 0 0 1 .4-.1 .32 .32 0 0 1 .2 .3l-.1 .1a.22 .22 0 0 0-.2-.3 .22 .22 0 0 0-.2 .3zM179.4 218.2h.4l.1 .4h-.5zM179.5 218.8v.1M179.5 218.8v.2h.2M179.5 218.8h.1M179.5 218.8l.1 .1M179.5 218.9v.1M179.5 218.8h.3v.1M179.6 218.9l.2-.1-.1 .1"/>
<path d="M179.6 218.9l-.1 .1M179.6 218.9l.1 .1M179.6 218.9h.1M179.7 218.9h.1M179.7 218.8v.1M179.7 218.9v.1M179.8 218.9l-.1 .1M179.9 218.6a.41 .41 0 0 0-.7 .2M179.9 218.6l.1 .2M179.9 218.4v-.1a.3 .3 0 0 0-.3-.3 .3 .3 0 0 0-.3 .4h.1M185.8 214.1l-5.8 3.3M152.8 223.3l.2-.2a.72 .72 0 0 1 1.2 .5 .91 .91 0 0 1-1.4-.1z"/>
<path d="M152.9 223.2a.92 .92 0 0 1 1.4 .3 .82 .82 0 0 1-.8 .4 .82 .82 0 0 1-.7-.5zM153.2 223.5v.1M153.5 223.4l-.2-.1 .5 .1-.2 .1v.1M153.5 223.4l-.3 .2M153.5 223.3v.1M153.5 223.5l-.3 .1M153.5 223.5l.1 .1M153.5 223.4v.1M153.6 223.4v.2M159.3 229.4v6.4M159.3 236.6v9.1M159.6 235.5l-1.7 1a.42 .42 0 0 0 .3 .7l1.7-1.1"/>
<path d="M159.7 235.6l.3-.1 .2 .4-.4 .1zM159.8 235.5h-.2a.36 .36 0 0 0 0 .5 .36 .36 0 0 0 .4 .1v-.1M160.1 235.2a.39 .39 0 0 0 .1 .7M160.2 235.5l.2 .2 .1-.1M160.2 235.5l.3 .1M160.2 235.4v.1M160.2 235.4l.2-.1 .1 .2M160.3 235.3l.2 .3M160.3 235.3v.2l-.1-.1M160.3 235.3h-.1a.24 .24 0 0 0 0 .3 .24 .24 0 0 0 .3 .1v-.1M160.4 235.4l-.2-.2a.3 .3 0 0 0-.1 .5 .3 .3 0 0 0 .4 .1v-.3M160.4 235.4v.3l-.1-.2"/>
<path d="M160.4 235.4l-.1 .1M160.4 235.8l-.2 .1M160.5 235.5v.1M160.5 235.5l-.2 .1M160.5 235.5l-.1 .1M162.6 228.3a.31 .31 0 0 1 .4-.1 .31 .31 0 0 1 .2 .4v-.1a.23 .23 0 0 0-.2-.2 .23 .23 0 0 0-.2 .3zM162.6 227.8v-2a.37 .37 0 0 1 .4-.2 .37 .37 0 0 1 .3 .2v2M162.6 227.4l-3.3 2M162.7 228a.23 .23 0 0 1 0-.4 .23 .23 0 0 1 .3 0l.3 .1-.1 .3M162.7 227.9l.2-.1h.3v.4h-.5zM162.8 228.4l.1 .2h.2M162.8 228.4l.1 .1"/>
<path d="M162.8 228.6h.1M162.9 228.4h-.1M162.9 228.4h.3v.2M162.9 228.4l.3 .2M162.9 228.5v.1M162.9 228.4v.1M162.9 228.5l-.1 .1M163 228.5l-.1 .1M163 228.5l.1 .1M163 228.5h.1M163 228.4h.2l-.2 .1M163.1 228.5v.1"/>
<path d="M163.2 228.6h-.1M163.2 228.2a.36 .36 0 0 0-.6 .2M163.2 228.2l.1 .2"/>
<circle cx="200.9" cy="92.2" r=".29"/>
<circle cx="200.9" cy="92.1" r=".35"/>
<circle cx="352.5" cy="92.2" r=".29"/>
<circle cx="352.5" cy="92.1" r=".35"/>
<circle cx="200.9" cy="156" r=".36"/>
<circle cx="200.9" cy="156" r=".28"/>
<circle cx="210.5" cy="149.8" r=".35"/>
<circle cx="210.5" cy="149.8" r=".29"/>
<circle cx="218.6" cy="149.8" r=".21"/>
<circle cx="218.6" cy="149.8" r=".42"/>
<circle cx="226.7" cy="149.8" r=".19"/>
<circle cx="226.7" cy="149.8" r=".41"/>
<circle cx="234.8" cy="149.8" r=".41"/>
<circle cx="234.8" cy="149.8" r=".21"/>
<circle cx="242.9" cy="149.8" r=".35"/>
<circle cx="242.9" cy="149.8" r=".29"/>
<circle cx="260.5" cy="149.8" r=".35"/>
<circle cx="260.5" cy="149.8" r=".29"/>
<circle cx="268.6" cy="149.8" r=".21"/>
<circle cx="268.6" cy="149.8" r=".42"/>
<circle cx="276.7" cy="149.8" r=".19"/>
<circle cx="276.7" cy="149.8" r=".41"/>
<circle cx="284.8" cy="149.8" r=".21"/>
<circle cx="284.8" cy="149.8" r=".42"/>
<circle cx="292.9" cy="149.8" r=".29"/>
<circle cx="292.9" cy="149.8" r=".34"/>
<circle cx="310.5" cy="149.8" r=".35"/>
<circle cx="310.5" cy="149.8" r=".29"/>
<circle cx="318.6" cy="149.8" r=".21"/>
<circle cx="318.6" cy="149.8" r=".41"/>
<circle cx="326.7" cy="149.8" r=".19"/>
<circle cx="326.7" cy="149.8" r=".41"/>
<circle cx="334.8" cy="149.8" r=".21"/>
<circle cx="334.8" cy="149.8" r=".42"/>
<circle cx="342.9" cy="149.8" r=".34"/>
<circle cx="342.9" cy="149.8" r=".28"/>
<circle cx="352.5" cy="156" r=".36"/>
<circle cx="352.5" cy="156" r=".28"/>
<circle cx="95" cy="163.7" r=".15"/>
<circle cx="200.9" cy="179.5" r=".36"/>
<circle cx="200.9" cy="179.5" r=".28"/>
<circle cx="226.7" cy="169" r=".58"/>
<circle cx="226.7" cy="169" r="4.9"/>
<circle cx="226.7" cy="168.9" r="7.6"/>
<circle cx="226.7" cy="168.9" r="5.1"/>
<circle cx="226.7" cy="168.9" r=".57"/>
<circle cx="226.7" cy="168.9" r="7.5"/>
<circle cx="276.7" cy="169" r=".58"/>
<circle cx="276.7" cy="169" r="4.9"/>
<circle cx="276.7" cy="168.9" r=".61"/>
<circle cx="276.7" cy="168.9" r="7.6"/>
<circle cx="276.7" cy="168.9" r="5.1"/>
<circle cx="326.7" cy="169" r=".58"/>
<circle cx="326.7" cy="169" r="4.9"/>
<circle cx="326.7" cy="169" r="7.5"/>
<circle cx="326.7" cy="168.9" r=".61"/>
<circle cx="326.7" cy="168.9" r="7.6"/>
<circle cx="326.7" cy="168.9" r="5.1"/>
<circle cx="352.5" cy="179.5" r=".36"/>
<circle cx="352.5" cy="179.5" r=".28"/>
<circle cx="130.4" cy="184.1" r=".15"/>
<circle cx="210.5" cy="183.3" r=".76"/>
<circle cx="210.5" cy="183.2" r=".79"/>
<circle cx="242.9" cy="183.3" r=".75"/>
<circle cx="242.9" cy="183.2" r=".75"/>
<circle cx="260.5" cy="183.2" r=".79"/>
<circle cx="260.5" cy="183.3" r=".74"/>
<circle cx="292.9" cy="183.3" r=".75"/>
<circle cx="292.9" cy="183.2" r=".75"/>
<circle cx="310.5" cy="183.2" r=".79"/>
<circle cx="310.5" cy="183.3" r=".74"/>
<circle cx="342.9" cy="183.3" r=".75"/>
<circle cx="342.9" cy="183.2" r=".75"/>
<circle cx="160" cy="201.2" r=".15"/>
</g>
<g fill="none" stroke="#808080" stroke-width=".2">
<path d="M57.7 72.7h20.1M65.4 72.3l3.6 .4-3.6 .4zM69 71.7v7M71.5 72.7l3.5-.4v.8zM71.5 71.7v7M110 79.7h49.4M130.6 76.1h.8l-.4 3.6zM131 66.6v21.9M158 76.1h.8l-.4 3.6zM158.4 73.3v35.2M109 83.1v42.1M110 82.2h22"/>
<path d="M131 82.2l.4 3.5h-.8zM69 103.2v22M72.5 102.2h86.9M158.4 102.2l.4 3.5h-.8zM199.2 103.2v27.9M354.2 103.2v27.9M69 124.2l3.5-.4v.7zM69 124.2h40M105.4 123.8l3.6 .4-3.6 .3zM199.2 130.2h155M199.2 130.2l3.5-.4v.8zM350.6 129.8l3.6 .4-3.6 .4z"/>
</g>
<text font-size="8.5" x="340.9" y="279.7">Lighting_3M</text>
<g font-size="5.3">
<text x="41" y="9.6">8</text>
<text x="88.5" y="9.6">7</text>
<text x="138.5" y="9.6">6</text>
<text x="188.5" y="9.6">5</text>
<text x="238.5" y="9.6">4</text>
<text x="288.5" y="9.6">3</text>
<text x="338.5" y="9.6">2</text>
<text x="386" y="9.6">1</text>
<text x="16.2" y="31.3">F</text>
<text x="411.2" y="31.3">F</text>
<text x="16" y="75.6">E</text>
<text x="411" y="75.6">E</text>
<text x="15.5" y="125.6">D</text>
<text x="410.5" y="125.6">D</text>
<text x="15.3" y="175.6">C</text>
<text x="410.3" y="175.6">C</text>
<text x="16" y="225.6">B</text>
<text x="411" y="225.6">B</text>
<text x="15.5" y="269.8">A</text>
<text x="410.5" y="269.8">A</text>
<text x="41" y="291.6">8</text>
<text x="88.5" y="291.6">7</text>
<text x="138.5" y="291.6">6</text>
<text x="188.5" y="291.6">5</text>
<text x="238.5" y="291.6">4</text>
<text x="288.5" y="291.6">3</text>
<text x="338.5" y="291.6">2</text>
<text x="386" y="291.6">1</text>
</g>
<g font-size="4.6" fill="#808080">
<text x="58.9" y="71.8">25</text>
<text x="129.9" y="73.1" transform="rotate(-90 129.9 73.1)">25</text>
<text x="157.3" y="95.3" transform="rotate(-90 157.3 95.3)">225</text>
<text x="84.9" y="123.2">400</text>
<text x="274.7" y="129.2">1550</text>
</g>
<text font-size="3.9" x="400.9" y="275.5">A3</text>
<g font-size="2">
<text x="230.5" y="234.6">UNLESS OTHERWISE SPECIFIED:</text>
<text x="230.5" y="237.1">DIMENSIONS ARE IN MILLIMETERS</text>
<text x="230.5" y="239.6">SURFACE FINISH:</text>
<text x="264.3" y="234.6">FINISH:</text>
<text x="311.3" y="239.5">EDGES</text>
<text x="311.3" y="234.5">DEBURR AND</text>
<text x="311.3" y="237">BREAK SHARP</text>
<text x="342.6" y="236">DO NOT SCALE DRAWING</text>
<text x="383.3" y="236.2">REVISION</text>
<text x="230.5" y="242.1">TOLERANCES:</text>
<text x="232.2" y="244.6">LINEAR:</text>
<text x="232.2" y="247.1">ANGULAR:</text>
<text x="260" y="252">SIGNATURE</text>
<text x="277.2" y="252">DATE</text>
<text x="330.1" y="252">TITLE:</text>
<text x="230.6" y="256.2">DRAWN</text>
<text x="244.3" y="252.1">NAME</text>
<text x="230.9" y="260.4">CHK'D</text>
<text x="230.4" y="264.5">APPV'D</text>
<text x="231.1" y="268.8">MFG</text>
<text x="231.5" y="273.1">Q.A</text>
<text x="285.6" y="272.5">MATERIAL:</text>
<text x="329.9" y="272.5">DWG NO.</text>
<text x="285.6" y="285.6">WEIGHT:</text>
<text x="330" y="285.6">SCALE:1:10</text>
<text x="374.4" y="285.6">SHEET 1 OF 1</text>
</g>
</svg>
